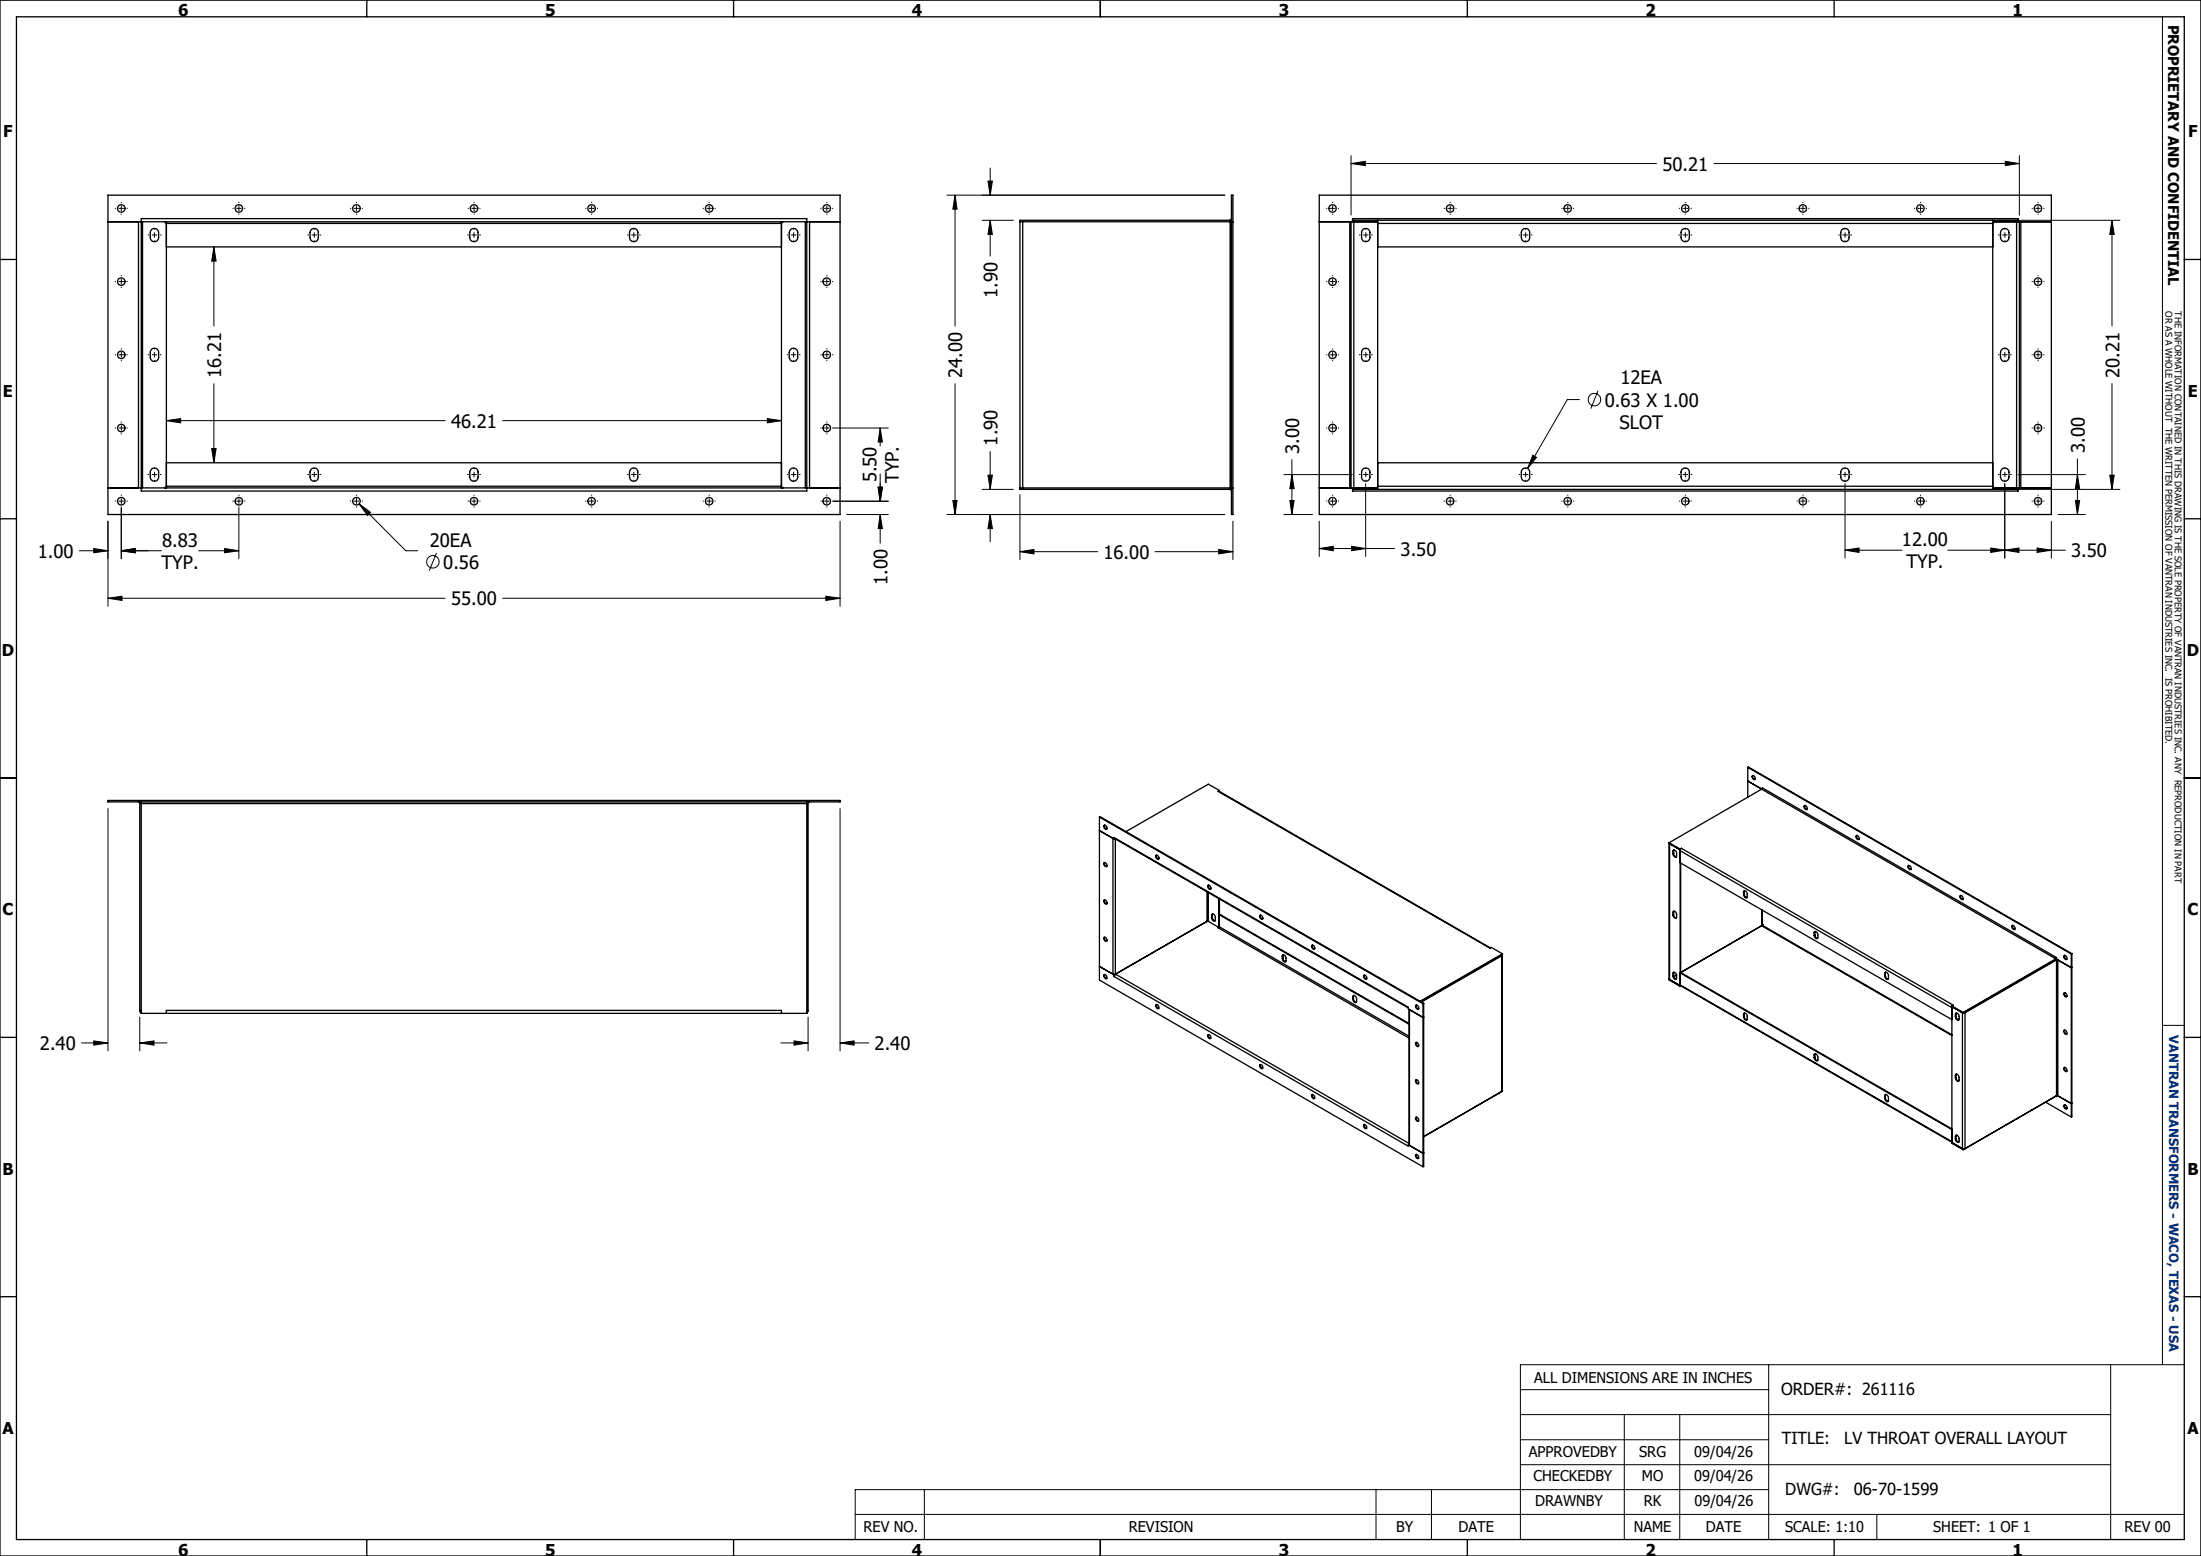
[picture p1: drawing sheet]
<svg xmlns="http://www.w3.org/2000/svg" width="420mm" height="297mm" viewBox="0 0 420 297" stroke-linecap="round" stroke-linejoin="round" font-family="sans-serif">
<g fill="none" stroke="#000" stroke-width=".25">
<path d="M0 0h420v297h-420zM3.1 3.2h413.7v290.7h-413.7zM70 0v3.2M140 0v3.2M210 0v3.2M280 0v3.2M350 0v3.2M20.6 37.2h139.7v61h-139.7zM235 37.2h.3v61h-.3zM251.7 37.2h139.7v61h-139.7zM0 49.5h3.1M20.6 42.3h139.7"/>
<path d="M26.4 42.3v50.8M27 41.7h127v52h-127zM27.2 42.3v50.8M29 43.8a.8 .8 0 0 1 .8-.1 .8 .8 0 0 1 .5 .7v.9a.79 .79 0 0 1-.8 .8 .79 .79 0 0 1-.8-.8v-1.1zM31.4 42.3l.3 .2v.1M31.7 42.3v.3M31.7 42.6v50.2M31.7 42.6h117.4M31.7 47.1h117.4M59.3 43.9a.81 .81 0 0 1 .9-.2 .81 .81 0 0 1 .5 .7v.9a.79 .79 0 0 1-.7 .8 .79 .79 0 0 1-.8-.8v-.9zM89.8 43.9a.81 .81 0 0 1 .9-.2 .81 .81 0 0 1 .5 .7v.9a.79 .79 0 0 1-.8 .8 .79 .79 0 0 1-.8-.8v-.9zM120.3 43.9a.81 .81 0 0 1 .9-.2 .81 .81 0 0 1 .5 .7v.9a.79 .79 0 0 1-.8 .8 .79 .79 0 0 1-.8-.8v-.9z"/>
<path d="M149.1 42.3v.3M149.1 42.6v50.2M149.4 42.3l-.1 .1-.2 .2M150.8 43.9a.81 .81 0 0 1 .9-.2 .81 .81 0 0 1 .5 .7v.9a.81 .81 0 0 1-.8 .8 .81 .81 0 0 1-.8-.8v-.9zM153.7 42.3v50.8M154.5 42.3v50.8M194.6 42.3h.6M195.2 42.3h39.5M195.2 42.3v50.8M234.7 42v.3l.3-.1M234.7 42h-40.1v51.4h40.1M234.7 42.3h.6"/>
<path d="M234.7 42.3v50.8M235 41.7l-.1 .2-.2 .1M251.7 42.3h5.9M257.6 42.3h.2M257.6 42.3v50.8M257.8 42.3h.3M257.8 42.3v50.8M258.1 42v-.3h127v.3M258.1 42.3h4.8M258.1 42h127M258.1 42v.3M258.3 42.3v50.8"/>
<path d="M260.1 43.8a.8 .8 0 0 1 .9-.1 .8 .8 0 0 1 .4 .7v.9a.79 .79 0 0 1-.8 .8 .79 .79 0 0 1-.8-.8v-1.1zM262.6 42.3l.3 .2v.1M262.9 42.3v.3M262.9 42.6h117.4M262.9 47.1h117.4M262.9 42v.3M262.9 42.6v50.2M290.5 43.9a.81 .81 0 0 1 .8-.2 .81 .81 0 0 1 .6 .7v.9a.79 .79 0 0 1-.8 .8 .79 .79 0 0 1-.8-.8v-.9zM321 43.9a.81 .81 0 0 1 .8-.2 .81 .81 0 0 1 .6 .7v.9a.79 .79 0 0 1-.8 .8 .79 .79 0 0 1-.8-.8v-.9zM351.4 43.9a.81 .81 0 0 1 .9-.2 .81 .81 0 0 1 .5 .7v.9a.79 .79 0 0 1-.7 .8 .79 .79 0 0 1-.8-.8v-.9zM380.3 42.3v.3M380.3 42.3h4.8"/>
<path d="M380.3 42v.3M380.3 42.6v50.2M380.6 42.3l-.2 .1-.1 .2M381.9 43.9a.81 .81 0 0 1 .9-.2 .81 .81 0 0 1 .6 .7v.9a.81 .81 0 0 1-.8 .8 .81 .81 0 0 1-.9-.8v-.9zM384.8 42.3v50.8M385.1 42.3h.2M385.1 42v.3M385.3 42.3h.3M385.3 42.3v50.8M385.6 42.3h5.8M385.6 42.3v50.8M416.8 49.5h3.2"/>
<path d="M29 66.6a.8 .8 0 0 1 .8-.1 .8 .8 0 0 1 .5 .8v.9a.79 .79 0 0 1-.8 .8 .79 .79 0 0 1-.8-.8v-1.1zM150.9 66.6a.8 .8 0 0 1 .9-.1 .8 .8 0 0 1 .4 .8v.9a.81 .81 0 0 1-.8 .8 .81 .81 0 0 1-.8-.8v-1.1zM260.1 66.6a.8 .8 0 0 1 .9-.1 .8 .8 0 0 1 .4 .8v.9a.79 .79 0 0 1-.8 .8 .79 .79 0 0 1-.8-.8v-1.1zM382.1 66.6a.8 .8 0 0 1 .8-.1 .8 .8 0 0 1 .5 .8v.9a.81 .81 0 0 1-.8 .8 .81 .81 0 0 1-.9-.8l.1-1.1zM0 99h3.1M20.6 93.1h139.7M29 89.5a.8 .8 0 0 1 .8-.1 .8 .8 0 0 1 .5 .7v.9a.79 .79 0 0 1-.8 .9 .79 .79 0 0 1-.8-.9v-1zM31.7 92.8v.3M31.7 92.8v.2l-.3 .1M31.7 92.8h117.4M31.7 88.3h117.4M59.3 89.6a.81 .81 0 0 1 .9-.2 .81 .81 0 0 1 .5 .7v.9a.79 .79 0 0 1-.7 .9 .79 .79 0 0 1-.8-.9v-.9z"/>
<path d="M89.8 89.6a.81 .81 0 0 1 .9-.2 .81 .81 0 0 1 .5 .7v.9a.79 .79 0 0 1-.8 .9 .79 .79 0 0 1-.8-.9v-.9zM120.3 89.6a.81 .81 0 0 1 .9-.2 .81 .81 0 0 1 .5 .7v.9a.79 .79 0 0 1-.8 .9 .79 .79 0 0 1-.8-.9v-.9zM149.1 92.8v.3M149.1 92.8l.3 .3M150.9 89.5a.8 .8 0 0 1 .9-.1 .8 .8 0 0 1 .4 .7v.9a.81 .81 0 0 1-.8 .9 .81 .81 0 0 1-.8-.9v-1zM194.6 93.1h.6M195.2 93.1h39.5M234.7 93.4l.2 .1 .1 .2M234.7 93.1h.6M235 93.2l-.3-.1v.3M251.7 93.1h5.9M257.6 93.1h.2"/>
<path d="M257.8 93.1h.3M258.1 93.4v.3h127v-.3M258.1 93.1h4.8M258.1 93.4h127M258.1 93.1v.3M260.1 89.5a.8 .8 0 0 1 .9-.1 .8 .8 0 0 1 .4 .7v.9a.79 .79 0 0 1-.8 .9 .79 .79 0 0 1-.8-.9v-1zM262.9 92.8v.3M262.9 92.8l-.1 .2-.2 .1M262.9 92.8h117.4M262.9 88.3h117.4M262.9 93.1v.3M290.5 89.6a.81 .81 0 0 1 .8-.2 .81 .81 0 0 1 .6 .7v.9a.79 .79 0 0 1-.8 .9 .79 .79 0 0 1-.8-.9v-.9z"/>
<path d="M321 89.6a.81 .81 0 0 1 .8-.2 .81 .81 0 0 1 .6 .7v.9a.79 .79 0 0 1-.8 .9 .79 .79 0 0 1-.8-.9v-.9zM351.4 89.6a.81 .81 0 0 1 .9-.2 .81 .81 0 0 1 .5 .7v.9a.79 .79 0 0 1-.7 .9 .79 .79 0 0 1-.8-.9v-.9zM380.3 92.8v.3M380.3 92.8l.3 .3M380.3 93.1h4.8M380.3 93.1v.3M382.1 89.5a.8 .8 0 0 1 .8-.1 .8 .8 0 0 1 .5 .7v.9a.81 .81 0 0 1-.8 .9 .81 .81 0 0 1-.9-.9l.1-1zM385.1 93.1h.2M385.1 93.1v.3M385.3 93.1h.3M385.6 93.1h5.8M416.8 99h3.2"/>
<path d="M0 148.5h3.2M20.6 152.8h139.7v.3h-139.7zM26.4 153.1l.3 .2M26.7 153.3v39.6M26.9 153.1l.1 .2h-.3M27 153.1v.3M27 153.4v40h127v-40M27 153.4h127M154 153.1v.3M154 153.1v.2h.2M154.2 153.3v39.6M154.5 153.1l-.3 .2"/>
<path d="M209.8 156v31.1l61.7 35.6M209.8 156l61.7 35.6M209.8 156l.1-.1 61.8 35.6M210.6 157.6a.43 .43 0 0 1 .6 .2 .43 .43 0 0 1-.1 .5l-.4-.3zM210.8 157.5v.4l.4 .4M212.6 159.9l.1 .2 56 32.3M212.6 159.9v.3M212.6 159.9l56.1 32.4v.3l2.8 1.6M232.4 151.1l.2-.1 51.8 29.9M232.4 151.1l51.9 29.9 .3-.2 2.1 1.3M232.7 150.9l-2.1-1.2-15.8 9M232.7 150.9l-.3 .2"/>
<path d="M232.7 150.9v.2M333.5 149.1l58.8 33.9M333.5 146.5v5.7M333.5 146.5l61.8 35.6M333.5 146.5l.1-.1 61.8 35.6M334.4 148.1a.44 .44 0 0 1 .5 .2 .44 .44 0 0 1-.1 .5l-.4-.2zM334.5 148v.5l.4 .3M336.1 150.6v.1zM344.3 153.7l.4 .3a.31 .31 0 0 1 .2 .4 .31 .31 0 0 1-.3 .2 .31 .31 0 0 1-.3-.4l-.1-.3zM344.4 153.7l.1 .6 .3 .2M354.2 159.5a.46 .46 0 0 1 .5 .2 .46 .46 0 0 1-.1 .6l-.3-.2zM354.3 159.5l.1 .6 .4 .1"/>
<path d="M416.8 148.5h3.2M210.6 171.8a.43 .43 0 0 1 .6 .2 .43 .43 0 0 1-.1 .6l-.4-.3zM210.6 179a.43 .43 0 0 1 .6 .2 .43 .43 0 0 1-.1 .5l-.4-.3zM210.6 164.7a.43 .43 0 0 1 .6 .2 .43 .43 0 0 1-.1 .5l-.4-.3zM210.8 164.6v.5l.4 .3M210.8 171.8v.4l.4 .3M210.8 178.9v.4l.4 .3M212.6 160.2l-2.8-1.7 2.6 1.5v25.9M212.7 160.1h.1M212.7 160.1l-.1 .1M212.8 160.1v25.8M220.6 163.3a.46 .46 0 0 1 .5 .2 .46 .46 0 0 1-.1 .5l-.4-.3z"/>
<path d="M220.7 163.2v.3l.4 .5M230.3 175.9h.3M230.3 175.9l-17.4 10M230.3 175.9l-17.5 10M230.3 170.2v5.7M230.5 169a.44 .44 0 0 1 .5 .2 .44 .44 0 0 1-.1 .6l-.4-.4zM230.6 175.9l1.8 1 .2-.1M230.6 170.4v5.5M230.6 168.9l.1 .5 .3 .3M231.2 174.7a.35 .35 0 0 1 .5-.2 .35 .35 0 0 1 .2 .4v.7a.28 .28 0 0 1-.3 .2 .28 .28 0 0 1-.2-.2l-.2-.4M231.2 174.7v.5M231.4 175.1v.2a.46 .46 0 0 0 .5 .5"/>
<path d="M231.4 174.6l-.2 .1M231.4 175.1l-.2 .1M231.4 174.6v.5M231.4 174.4v.2M232.6 176.9h.1M232.6 176.8l-.2 .3 36.5 21.1M232.6 171.5v5.3M232.6 176.8l36.3 21M232.7 174.5l-.1 .1 36.3 20.9M232.7 174.5l36.2 20.9M232.7 171.6v2.9M240.4 174.7a.46 .46 0 0 1 .5 .2 .46 .46 0 0 1-.1 .6l-.4-.3z"/>
<path d="M240.5 174.7l.1 .5 .3 .2M318.5 160.9l17.7-10.3 .1-.2 56.1 32.4M318.5 160.9v26l.1 .1v-26M318.5 160.9l2.1 1.2M318.5 161l2.1 1.2M319.2 174.2a.35 .35 0 0 1 .5-.3 .35 .35 0 0 1 .2 .5v.7a.4 .4 0 0 1-.4 .1 .4 .4 0 0 1-.2-.5l-.1-.1M319.2 162.5a.35 .35 0 0 1 .5-.2 .35 .35 0 0 1 .2 .4v.7a.28 .28 0 0 1-.2 .2 .28 .28 0 0 1-.3-.2l-.2-.5M319.2 162.5v.4M319.2 174.2v.4M319.4 162.9l.1 .4 .4 .2M319.4 174.6l.1 .4 .4 .2M319.4 162.4l-.2 .1"/>
<path d="M319.4 162.9h-.2M319.4 162.4v.5M319.4 174.1v.5M319.4 174.1l-.2 .1M319.4 174.6h-.2M319.4 162.2v.2M319.4 173.9v.2M320.5 162.1l.1 .3M320.6 162.1v.1M320.6 162.4v25.6M320.6 162.4l51.9 29.9M320.6 164.7l51.9 29.9"/>
<path d="M320.6 162.2h.1M320.6 162.2v.2M320.7 164.7v20.9M320.9 161.9l-.3 .3M320.9 161.9l51.8 30-.2 .1M320.9 161.9l-.3 .2M332.7 170.2a.35 .35 0 0 1 .4-.2 .35 .35 0 0 1 .3 .5v.7a.28 .28 0 0 1-.3 .2 .28 .28 0 0 1-.3-.3l-.1-.4M332.7 170.2v.5M332.8 170.7l.2 .5 .4 .1M332.8 170.2v.5M332.8 170.2h-.1M332.8 170.7h-.1"/>
<path d="M332.9 170l-.1 .2M336.2 176.7l-15.5 8.9M336.2 173.7v3M336.3 176.6h.1M336.3 176.7h-.1l36.3 21M336.3 176.7l36.2 20.8M336.3 173.7v2.9l-.1 .1M336.3 176.6v.1M336.3 176.5h.1M336.4 176.5l-.1 .1M336.4 176.5v.2M346.2 178a.28 .28 0 0 1 .3-.2 .28 .28 0 0 1 .2 .2l.2 .9a.28 .28 0 0 1-.3 .3 .28 .28 0 0 1-.3-.3l-.1-.4"/>
<path d="M346.2 178v.5M346.3 178.5l.1 .4 .5 .2M346.3 178v.5M346.3 178h-.1M346.3 178.5h-.1M346.4 177.8l-.1 .2M364.1 165.2a.48 .48 0 0 1 .5 .3 .48 .48 0 0 1-.1 .5l-.3-.2zM364.2 165.2v.4l.5 .3M374 171a.43 .43 0 0 1 .5 .2 .43 .43 0 0 1-.1 .5l-.3-.2zM374.2 170.9v.4l.4 .4M384 176.6l.5 .3a.29 .29 0 0 1-.1 .5 .29 .29 0 0 1-.4-.2l-.1-.3zM384.1 176.6v.5l.4 .3"/>
<path d="M0 198h3.1M26.7 192.9l.3 .5M26.7 192.9h.3M31.7 193.4v-.5h117.4v.5M154 192.9h.2M154.2 192.9l-.2 .5M210.6 186.1a.44 .44 0 0 1 .6 .2 .44 .44 0 0 1-.1 .5l-.4-.3zM210.8 186v.4l.4 .4M212.4 185.9h.4M212.4 185.9l-2.6-1.4 2.8 1.6M212.6 186.1v.3M212.6 186.4l56.1 32.4v-.3"/>
<path d="M212.7 186h.1M212.7 186.1l-.1 .3M212.7 186l-.1 .1M212.7 186v.1M212.9 185.9l-.2 .2M212.9 185.9l56 32.4M220.6 191.8a.44 .44 0 0 1 .5 .2 .44 .44 0 0 1-.1 .5l-.4-.3zM220.7 191.7v.4l.4 .4M230.5 197.5a.46 .46 0 0 1 .5 .2 .46 .46 0 0 1-.1 .6l-.4-.4zM230.6 197.4l.1 .6 .3 .2M244.7 182.5a.32 .32 0 0 1 .4-.3 .32 .32 0 0 1 .2 .4l.1 .8a.28 .28 0 0 1-.3 .2 .28 .28 0 0 1-.3-.2l-.1-.5M244.7 182.5v.4"/>
<path d="M244.8 182.9l.1 .4 .5 .2M244.8 182.4l-.1 .1M244.8 182.9h-.1M244.8 182.4v.5M244.9 182.2l-.1 .2M250.3 180.4a.46 .46 0 0 1 .5 .3 .46 .46 0 0 1-.1 .5l-.4-.3zM250.4 180.4l.1 .5 .4 .2M258.2 190.2a.28 .28 0 0 1 .2-.2 .28 .28 0 0 1 .3 .2l.2 .9a.28 .28 0 0 1-.3 .3 .28 .28 0 0 1-.3-.3l-.1-.4M258.2 190.2v.5M258.3 190.7l.3 .5 .2 .1M258.3 190.2h-.1M258.3 190.7h-.1"/>
<path d="M258.3 190.2v.5M258.3 190v.2M260.2 186.2a.43 .43 0 0 1 .5 .2 .43 .43 0 0 1-.1 .5l-.4-.3zM260.3 186.1l.1 .5 .4 .3M268.9 192.6l.1 26M270.1 191.9a.47 .47 0 0 1 .5 .2 .47 .47 0 0 1 0 .5l-.4-.2zM270.1 199.1a.4 .4 0 0 1 .6 .1 .4 .4 0 0 1-.2 .6l-.3-.2zM270.3 191.8v.5l.4 .3M270.3 199v.5l.4 .2M271.5 191.6v31.1M271.5 194.2l-2.5-1.5v25.9M271.7 191.5v31.1l-.2 .1"/>
<path d="M271.7 194.1l-.2 .1M271.7 191.5l-.2 .1M286.5 182.3l.1 .1M286.6 182.4l-15.4 8.9M286.6 182.4v25.9M286.7 182.2l-.1 .2M286.7 182.3l-.1 26M286.7 182.1v.1l-15.6 9M286.7 182.1l-15.7 9M318.5 186.9v.1l2.1 1.3M318.5 186.9l2.1 1.2M318.5 186.9h.1"/>
<path d="M319.2 185.8a.35 .35 0 0 1 .5-.2 .35 .35 0 0 1 .2 .4v.7a.28 .28 0 0 1-.2 .3 .28 .28 0 0 1-.3-.3l-.2-.4M319.2 185.8v.5M319.4 186.2l.1 .5 .4 .2M319.4 185.7v.5M319.4 185.7l-.2 .1M319.4 186.2l-.2 .1M319.4 185.6v.1M319.9 186.1l-.5 .3M320.6 188v.1M320.6 188l-.1 .1M320.6 188l51.9 29.9M320.6 188.1v.2"/>
<path d="M320.6 188.1l51.9 29.9M320.6 188.1h.1M320.7 185.6l-.1 .1 51.9 29.9M320.7 185.6l51.8 29.9M320.7 188.2l-.1 .1M332.7 193.6a.35 .35 0 0 1 .4-.2 .35 .35 0 0 1 .3 .4v.7a.28 .28 0 0 1-.3 .3 .28 .28 0 0 1-.3-.3l-.1-.4M332.7 193.6v.5M332.8 194l.2 .4 .4 .3M332.8 193.5l-.1 .1M332.8 194l-.1 .1M332.8 193.5v.5M332.9 193.4l-.1 .1"/>
<path d="M359.7 185.8a.28 .28 0 0 1 .3-.3 .28 .28 0 0 1 .2 .3l.2 .9a.28 .28 0 0 1-.3 .3 .28 .28 0 0 1-.3-.3l-.1-.4M359.7 185.8v.5M359.8 186.2l.2 .5 .3 .2M359.8 185.7v.5M359.8 185.7l-.1 .1M359.8 186.2l-.1 .1M359.8 185.6v.1M372.5 192v.2l2.1 1.2M372.5 192.3v25.6M372.5 192l2.1 1.2M372.6 192.2l-.1 .1M372.6 192.2l1.9 1.1v25.9"/>
<path d="M373.1 193.6a.28 .28 0 0 1 .3-.3 .28 .28 0 0 1 .3 .3l.1 .9a.28 .28 0 0 1-.2 .2 .28 .28 0 0 1-.3-.2l-.2-.4M373.1 193.6v.5M373.2 194l.2 .4 .4 .3M373.2 193.5l-.1 .1M373.2 194l-.1 .1M373.2 193.5v.5M373.3 193.4l-.1 .1M374.6 193.2v.2M375 193.3v25.9h-.5M375 193.3l-.4 .1M392.3 183l-17.7 10.2M392.3 183v.2"/>
<path d="M392.3 183.2l-17.7 10.2M392.3 183.2l-17.5 10 .2 .1M392.3 183.2h.1M392.4 182.8l-.1 .2M392.4 183.1l-.1 .1M392.4 183.2h.3M392.4 182.8v.3l2.9 1.6M392.4 183.2v26.1M392.4 183.2l-17.4 10.1M392.5 183.1l-.2 .1M392.7 183.2l2.6 1.5M392.7 183.2v26"/>
<path d="M393.9 182.4a.46 .46 0 0 1 .5 .2 .46 .46 0 0 1-.1 .6l-.4-.4zM393.9 196.6a.46 .46 0 0 1 .4 .3 .46 .46 0 0 1 0 .5l-.4-.3zM393.9 189.5a.46 .46 0 0 1 .5 .3 .46 .46 0 0 1-.1 .5l-.4-.3zM394 182.3v.5l.4 .3M394 189.5v.4l.4 .3M394 196.6v.4l.4 .4M395.3 182.1v31.1M395.4 182v31.1l-.1 .1M395.4 182l-.1 .1M395.4 184.6l-.1 .1M416.8 198h3.2M240.4 203.3a.43 .43 0 0 1 .5 .2 .43 .43 0 0 1-.1 .5l-.4-.3z"/>
<path d="M240.5 203.2l.1 .5 .3 .2M250.3 208.9a.46 .46 0 0 1 .5 .3 .46 .46 0 0 1-.1 .5l-.4-.3zM250.4 208.9l.1 .5 .4 .3M260.2 214.7l.4 .1a.33 .33 0 0 1 .3 .4 .33 .33 0 0 1-.4 .2 .33 .33 0 0 1-.3-.3zM260.3 214.6l.1 .6 .4 .2M268.7 218.5l2.8 1.6M268.9 218.4l-.2 .1M268.9 218.4h.1M269 218.6l2.5 1.5M270.1 213.3a.4 .4 0 0 1 .6 .2 .4 .4 0 0 1-.2 .5l-.4-.4zM270.2 206.1h.2l.3 .4a.29 .29 0 0 1-.2 .4 .29 .29 0 0 1-.3-.3l-.1-.4zM270.3 206.1v.5l.4 .2"/>
<path d="M270.3 213.2v.5l.4 .3M286.7 208.1h.1M286.7 208.1v.2l-15 8.7 14.9-8.7M346.2 201.4a.28 .28 0 0 1 .3-.3 .28 .28 0 0 1 .2 .3l.2 .8a.28 .28 0 0 1-.3 .3 .28 .28 0 0 1-.3-.3l-.1-.3M346.2 201.4v.5M346.3 201.8l.2 .5 .4 .2M346.3 201.3l-.1 .1M346.3 201.8l-.1 .1M346.3 201.3v.5M346.4 201.1l-.1 .2M359.7 209.2a.28 .28 0 0 1 .2-.3 .28 .28 0 0 1 .3 .3l.2 .8a.28 .28 0 0 1-.3 .3 .28 .28 0 0 1-.3-.3l-.1-.4M359.7 209.2v.4"/>
<path d="M359.8 209.5l.1 .5 .4 .2M359.8 209.1l-.1 .1M359.8 209.5l-.1 .1M359.8 209.1v.4M359.8 208.9v.2M372.5 217.9v.1M372.5 217.9l.1 .3 1.9 1M372.5 218.1l2.1 1.2M372.5 218.1v.1l2.1 1.3M372.5 218v.1M373.1 205.3a.28 .28 0 0 1 .3-.3 .28 .28 0 0 1 .3 .3l.1 .9a.35 .35 0 0 1-.4 .2 .35 .35 0 0 1-.2-.5l-.1-.2M373.1 216.9a.28 .28 0 0 1 .3-.2 .28 .28 0 0 1 .3 .3l.1 .8a.28 .28 0 0 1-.2 .3 .28 .28 0 0 1-.3-.3l-.2-.4"/>
<path d="M373.1 205.3v.4M373.1 216.9v.5M373.2 205.7l.3 .5 .3 .1M373.2 217.3l.3 .6 .3 .1M373.2 205.2v.5M373.2 216.8v.5M373.2 205.2l-.1 .1M373.2 205.7h-.1M373.2 216.8l-.1 .1M373.2 217.3l-.1 .1M373.3 205l-.1 .2M373.3 216.7l-.1 .1"/>
<path d="M374.6 219.3v.2M374.6 219.3h.1M390.3 210.4l5 2.8M392.3 209.2l.1 .1M392.3 209.2h.1M392.7 209.2l-.2-.1-17.9 10.4M392.7 209.2l2.6 1.4h.1M393.9 210.9a.46 .46 0 0 1 .5 .3 .46 .46 0 0 1-.1 .5l-.4-.3zM393.9 203.8a.46 .46 0 0 1 .5 .2 .46 .46 0 0 1-.1 .6l-.4-.4zM394 210.9v.4l.4 .3M394 203.7v.4l.4 .4M270.1 220.4a.42 .42 0 0 1 .5 .2 .42 .42 0 0 1-.1 .6l-.3-.3z"/>
<path d="M270.3 220.3v.6l.4 .2M271.7 220.1h-.2M0 247.5h3.1M416.8 247.5h3.2M70 293.9v3.1M140 293.9v3.1M210 293.8v3.2M280 293.9v3.1M350 293.9v3.1"/>
<circle cx="23.1" cy="39.8" r=".71"/>
<circle cx="45.6" cy="39.8" r=".71"/>
<circle cx="68" cy="39.8" r=".71"/>
<circle cx="90.4" cy="39.8" r=".71"/>
<circle cx="112.9" cy="39.8" r=".71"/>
<circle cx="135.3" cy="39.8" r=".71"/>
<circle cx="157.8" cy="39.8" r=".71"/>
<circle cx="254.3" cy="39.8" r=".71"/>
<circle cx="276.7" cy="39.8" r=".71"/>
<circle cx="299.2" cy="39.8" r=".71"/>
<circle cx="321.6" cy="39.8" r=".71"/>
<circle cx="344" cy="39.8" r=".71"/>
<circle cx="366.5" cy="39.8" r=".71"/>
<circle cx="388.9" cy="39.8" r=".71"/>
<circle cx="23.1" cy="53.8" r=".71"/>
<circle cx="157.8" cy="53.8" r=".71"/>
<circle cx="254.3" cy="53.8" r=".71"/>
<circle cx="388.9" cy="53.8" r=".71"/>
<circle cx="23.1" cy="67.7" r=".71"/>
<circle cx="157.8" cy="67.7" r=".71"/>
<circle cx="254.3" cy="67.7" r=".71"/>
<circle cx="388.9" cy="67.7" r=".71"/>
<circle cx="23.1" cy="81.7" r=".71"/>
<circle cx="23.1" cy="95.7" r=".71"/>
<circle cx="45.6" cy="95.7" r=".71"/>
<circle cx="68" cy="95.7" r=".71"/>
<circle cx="90.5" cy="95.7" r=".71"/>
<circle cx="112.9" cy="95.7" r=".71"/>
<circle cx="135.3" cy="95.7" r=".71"/>
<circle cx="157.8" cy="95.7" r=".71"/>
<circle cx="157.8" cy="81.7" r=".71"/>
<circle cx="254.3" cy="95.7" r=".71"/>
<circle cx="254.3" cy="81.7" r=".71"/>
<circle cx="276.7" cy="95.7" r=".71"/>
<circle cx="299.1" cy="95.7" r=".71"/>
<circle cx="321.6" cy="95.7" r=".71"/>
<circle cx="344" cy="95.7" r=".71"/>
<circle cx="366.5" cy="95.7" r=".71"/>
<circle cx="388.9" cy="95.7" r=".71"/>
<circle cx="388.9" cy="81.7" r=".71"/>
</g>
<g fill="none" stroke="#000" stroke-width=".19">
<path d="M412.6 3.2v257.3M180.7 37.2h53M182.2 37.2l.4 2.7h-.8zM182.2 37.2v25M188.5 34.6h.9l-.5 2.6zM188.9 32.1v5.1M257.8 31.2l2.7-.4v.8zM257.8 29.7v11.4M257.8 31.2h58.3M327.1 31.2h58.2M382.7 30.8l2.6 .4-2.6 .4zM385.3 29.7v11.4"/>
<path d="M40.8 47.1l.4 2.7h-.8zM40.8 47.1v15.1M187.4 42h6M188.9 42l.5 2.8h-.9zM188.9 42v6.9M381.5 42h23M403 42l.4 2.8h-.8zM403 42v20.2M40.8 73.2v15.1M146.4 79.9l2.7 .4-2.7 .4zM182.2 73.2v25M301.4 76.3h-2.3l-7.6 13.1"/>
<path d="M304.9 74.6l-1.3 3.4M403 73.2v20.2M20.6 99.5v16.2M23.1 96.9v9.7M31.7 80.3l2.8-.4v.8zM31.7 80.3h53.2M40.4 85.6h.8l-.4 2.7zM45.6 96.9v9.7M68.5 96.2l2.2 1.6-.6 .6zM68.5 96.2l8.9 8.9h2.3M95.9 80.3h53.2M159 95.7h10.5"/>
<path d="M159 81.7h10.5M160.3 99.5v16.2M161.6 98.2h7.9M167.6 93h.8l-.4 2.7zM168 98.2l.4 2.7h-.8zM168 81.7l.4 2.7h-.8zM168 81.7v3.4M168 90.5v5.2M168 98.2v5.5M180.7 98.2h53M181.8 95.5h.8l-.4 2.7zM187.4 93.4h6"/>
<path d="M188.5 90.7h.9l-.5 2.7zM188.9 98.2l.5 2.7h-.9zM188.9 86.2v7.2M188.9 98.2v5.2M194.6 94.4v12.4M235.3 99.5v7.3M245 98.2h5.5M245 90.6h13M246.1 95.5h.8l-.4 2.7zM246.5 90.6l.4 2.7h-.8zM246.5 87.7v10.5M251.7 99.5v6.7"/>
<path d="M260.6 92.3v13.9M292.5 86.9l.7 .4-1.7 2.1zM352.1 92.3v14.2M381.5 93.4h23M382.6 92.3v14.2M385.1 90.6h12.8M391.4 99.5v7M392.7 98.2h5.2M396 95.5h.8l-.4 2.7zM396.4 90.6l.4 2.7h-.8zM396.4 87.6v10.6M402.6 90.7h.8l-.4 2.7z"/>
<path d="M15.1 105.1h5.5M17.9 104.7l2.7 .4-2.7 .4zM20.6 114.2l2.7-.4v.8zM20.6 114.2h64.3M23.1 105.1l2.7-.4v.8zM23.1 105.1h7.7M37.9 105.1h7.7M42.9 104.7l2.7 .4-2.7 .4zM83.3 105.5l-1.4 3.4M95.9 114.2h64.4M157.6 113.8l2.7 .4-2.7 .4zM194.6 105.3l2.7-.4v.8z"/>
<path d="M194.6 105.3h14.8M220.4 105.3h14.9M232.6 104.9l2.7 .4-2.7 .4zM251.7 104.7l2.7-.4v.8zM251.7 104.7h14.4M257.9 104.3l2.7 .4-2.7 .4zM352.1 105l2.7-.4v.8zM352.1 105h10.8M371.7 105h22.4M379.9 104.6l2.7 .4-2.7 .4zM382.6 105l2.7-.4v.8zM388.7 104.6l2.7 .4-2.7 .4z"/>
<path d="M20.6 154.3v46.3M160.3 154.3v46.3M15.6 199.1h5M17.9 198.7l2.7 .4-2.7 .4zM26.7 199.1l2.7-.4v.8zM26.7 194.2v6.4M26.7 199.1h5.2M149 199.1h5.2M151.5 198.7l2.7 .4-2.7 .4zM154.2 194.2v6.4M160.3 199.1l2.7-.4v.8zM160.3 199.1h5.5"/>
<path d="M412.6 195.7h4.2M290.1 265.3h47.4M290.1 270h112.7M290.1 274.8h47.4M290.1 279.6h112.7M310 270v23.9M320.5 270v23.9M337.5 260.5v33.4M402.8 260.5v33.4M416.8 260.5h-126.7v33.4M163.2 289.1h253.6M176.4 284.3v9.6"/>
<path d="M262.6 284.3v9.6M273.2 284.3v9.6M337.5 284.3h-174.3v9.6M358.1 289.1v4.8"/>
<circle cx="304.2" cy="76.3" r="1.2"/>
<circle cx="82.6" cy="107.2" r="1.18"/>
</g>
<g fill="#000">
<path d="M182.2 37.2l.4 2.7h-.8zM188.5 34.6h.9l-.5 2.6zM257.8 31.2l2.7-.4v.8zM382.7 30.8l2.6 .4-2.6 .4zM40.8 47.1l.4 2.7h-.8zM188.9 42l.5 2.8h-.9zM403 42l.4 2.8h-.8zM31.7 80.3l2.8-.4v.8zM40.4 85.6h.8l-.4 2.7zM68.5 96.2l2.2 1.6-.6 .6zM146.4 79.9l2.7 .4-2.7 .4zM167.6 93h.8l-.4 2.7z"/>
<path d="M168 98.2l.4 2.7h-.8zM168 81.7l.4 2.7h-.8zM181.8 95.5h.8l-.4 2.7zM188.5 90.7h.9l-.5 2.7zM188.9 98.2l.5 2.7h-.9zM246.1 95.5h.8l-.4 2.7zM246.5 90.6l.4 2.7h-.8zM292.5 86.9l.7 .4-1.7 2.1zM396 95.5h.8l-.4 2.7zM396.4 90.6l.4 2.7h-.8zM402.6 90.7h.8l-.4 2.7zM20.6 114.2l2.7-.4v.8z"/>
<path d="M17.9 104.7l2.7 .4-2.7 .4zM23.1 105.1l2.7-.4v.8zM42.9 104.7l2.7 .4-2.7 .4zM157.6 113.8l2.7 .4-2.7 .4zM194.6 105.3l2.7-.4v.8zM232.6 104.9l2.7 .4-2.7 .4zM251.7 104.7l2.7-.4v.8zM257.9 104.3l2.7 .4-2.7 .4zM352.1 105l2.7-.4v.8zM382.6 105l2.7-.4v.8zM379.9 104.6l2.7 .4-2.7 .4zM388.7 104.6l2.7 .4-2.7 .4z"/>
<path d="M17.9 198.7l2.7 .4-2.7 .4zM26.7 199.1l2.7-.4v.8zM151.5 198.7l2.7 .4-2.7 .4zM160.3 199.1l2.7-.4v.8z"/>
</g>
<g fill="none" stroke="#000" stroke-width=".19" stroke-dasharray="15.2 1.3 1.3 1.3" stroke-linecap="butt">
<path d="M22.1 39.8h-.2M23.2 39.8v-.5M23.2 39.8h-.6M23.2 39.8v.5M23.2 39.8h.5M23.2 38.8v-.3M24.2 39.8h.2M44.6 39.8h-.2M45.6 39.8v-.5M45.6 39.8h-.5M45.6 39.8v.5M45.6 39.8h.5"/>
<path d="M45.6 38.8v-.3M46.6 39.8h.2M67 39.8h-.2M68 39.8v-.5M68 39.8h-.5M68 39.8v.5M68 39.8h.5M68 38.8v-.3M69 39.8h.2M89.4 39.8h-.2M90.5 39.8v-.5M90.5 39.8h-.5"/>
<path d="M90.5 39.8v.5M90.5 39.8h.5M90.5 38.8v-.3M91.5 39.8h.2M111.9 39.8h-.2M112.9 39.8v-.5M112.9 39.8h-.5M112.9 39.8v.5M112.9 39.8h.5M112.9 38.8v-.3M113.9 39.8h.2M134.3 39.8h-.2"/>
<path d="M135.3 39.8v-.5M135.3 39.8h-.5M135.3 39.8v.5M135.3 39.8h.5M135.3 38.8v-.3M136.4 39.8h.2M156.8 39.8h-.3M157.8 39.8v-.5M157.8 39.8h-.5M157.8 39.8v.5M157.8 39.8h.5M157.8 38.8v-.3"/>
<path d="M158.8 39.8h.2M253.3 39.8h-.2M254.3 39.8v-.5M254.3 39.8h-.5M254.3 39.8v.5M254.3 39.8h.5M254.3 38.8v-.3M255.3 39.8h.2M275.7 39.8h-.2M276.7 39.8v-.5M276.7 39.8h-.5M276.7 39.8v.5"/>
<path d="M276.7 39.8h.5M276.7 38.8v-.3M277.7 39.8h.3M298.1 39.8h-.2M299.2 39.8v-.5M299.2 39.8h-.5M299.2 39.8v.5M299.2 39.8h.5M299.2 38.8v-.3M300.2 39.8h.2M320.6 39.8h-.2M321.6 39.8v-.5"/>
<path d="M321.6 39.8h-.5M321.6 39.8v.5M321.6 39.8h.5M321.6 38.8v-.3M322.6 39.8h.2M343 39.8h-.2M344 39.8v-.5M344 39.8h-.5M344 39.8v.5M344 39.8h.5M344 38.8v-.3M345.1 39.8h.2"/>
<path d="M365.5 39.8h-.2M366.5 39.8v-.5M366.5 39.8h-.5M366.5 39.8v.5M366.5 39.8h.5M366.5 38.8v-.3M367.5 39.8h.2M387.9 39.8h-.2M388.9 39.8v-.5M388.9 39.8h-.5M388.9 39.8v.5M388.9 39.8h.5"/>
<path d="M388.9 38.8v-.3M389.9 39.8h.2M22.1 53.7h-.2M23.2 53.7v-.5M23.2 53.7h-.6M23.2 53.7v.5M23.2 53.7h.5M23.2 52.7v-.2M23.2 54.8v.2M23.2 40.8v.2M24.2 53.7h.2M28.5 44.9h-.3"/>
<path d="M29.5 44.9v.5M29.5 44.9h.5M29.5 44.9v-.6M29.5 44.9h-.5M29.5 45.9v.3M29.5 43.8v-.3M30.5 44.9h.3M45.6 40.8v.2M59 44.9h-.3M60 44.9v-.6M60 44.9h-.5M60 44.9v.5"/>
<path d="M60 44.9h.5M60 43.8v-.3M60 45.9v.3M61 44.9h.3M68 40.8v.2M89.4 44.9h-.2M90.5 44.9v-.6M90.5 44.9h-.5M90.5 44.9v.5M90.5 44.9h.5M90.5 43.8v-.3M90.5 45.9v.3"/>
<path d="M90.5 40.8v.2M91.5 44.9h.3M112.9 40.8v.2M119.9 44.9h-.3M120.9 44.9v-.6M120.9 44.9h-.5M120.9 44.9v.5M120.9 44.9h.6M120.9 43.8v-.3M120.9 45.9v.3M122 44.9h.2M135.3 40.8v.2"/>
<path d="M150.4 44.9h-.3M151.4 44.9v-.6M151.4 44.9h-.5M151.4 44.9v.5M151.4 44.9h.5M151.4 43.8v-.3M151.4 45.9v.3M152.4 44.9h.3M156.8 53.7h-.3M157.8 53.7v-.5M157.8 53.7h-.5M157.8 53.7v.5"/>
<path d="M157.8 53.7h.5M157.8 52.7v-.2M157.8 54.8v.2M157.8 40.8v.2M158.8 53.7h.2M253.3 53.7h-.2M254.3 53.7v-.5M254.3 53.7h-.5M254.3 53.7v.5M254.3 53.7h.5M254.3 52.7v-.2M254.3 54.8v.2"/>
<path d="M254.3 40.8v.2M255.3 53.7h.2M259.6 44.9h-.3M260.6 44.9v-.6M260.6 44.9h-.5M260.6 44.9v.5M260.6 44.9h.5M260.6 43.8v-.3M260.6 45.9v.3M261.6 44.9h.3M276.7 40.8v.2M290.1 44.9h-.3"/>
<path d="M291.1 44.9v-.6M291.1 44.9h-.5M291.1 44.9v.5M291.1 44.9h.5M291.1 43.8v-.3M291.1 45.9v.3M292.1 44.9h.3M299.2 40.8v.2M320.6 44.9h-.3M321.6 44.9v-.6M321.6 44.9h-.5M321.6 44.9v.5"/>
<path d="M321.6 44.9h.5M321.6 43.8v-.3M321.6 45.9v.3M321.6 40.8v.2M322.6 44.9h.3M344 40.8v.2M351.1 44.9h-.3M352.1 44.9v-.6M352.1 44.9h-.5M352.1 44.9v.5M352.1 44.9h.5M352.1 43.8v-.3"/>
<path d="M352.1 45.9v.3M353.1 44.9h.3M366.5 40.8v.2M381.6 44.9h-.3M382.6 44.9v.5M382.6 44.9h.5M382.6 44.9v-.6M382.6 44.9h-.5M382.6 45.9v.3M382.6 43.8v-.3M383.6 44.9h.3M387.9 53.7h-.2"/>
<path d="M388.9 53.7v-.5M388.9 53.7h-.5M388.9 53.7v.5M388.9 53.7h.5M388.9 52.7v-.2M388.9 54.8v.2M388.9 40.8v.2M389.9 53.7h.2M22.1 67.7h-.2M23.2 67.7v-.5M23.2 67.7h-.6M23.2 67.7v.5"/>
<path d="M23.2 67.7h.5M23.2 66.7v-.2M23.2 68.7v.2M24.2 67.7h.2M28.5 67.7h-.3M29.5 67.7v.5M29.5 67.7h.5M29.5 67.7v-.5M29.5 67.7h-.5M29.5 68.7v.3M29.5 66.7v-.3M30.5 67.7h.3"/>
<path d="M150.4 67.7h-.3M151.4 67.7v-.5M151.4 67.7h-.5M151.4 67.7v.5M151.4 67.7h.5M151.4 66.7v-.3M151.4 68.7v.3M152.4 67.7h.3M156.8 67.7h-.3M157.8 67.7v-.5M157.8 67.7h-.5M157.8 67.7v.5"/>
<path d="M157.8 67.7h.5M157.8 66.7v-.2M157.8 68.7v.2M158.8 67.7h.2M253.3 67.7h-.2M254.3 67.7v-.5M254.3 67.7h-.5M254.3 67.7v.5M254.3 67.7h.5M254.3 66.7v-.2M254.3 68.7v.2M255.3 67.7h.2"/>
<path d="M259.6 67.7h-.3M260.6 67.7v-.5M260.6 67.7h-.5M260.6 67.7v.5M260.6 67.7h.5M260.6 66.7v-.3M260.6 68.7v.3M261.6 67.7h.3M381.6 67.7h-.3M382.6 67.7v.5M382.6 67.7h.5M382.6 67.7v-.5"/>
<path d="M382.6 67.7h-.5M382.6 68.7v.3M382.6 66.7v-.3M383.6 67.7h.3M387.9 67.7h-.2M388.9 67.7v-.5M388.9 67.7h-.5M388.9 67.7v.5M388.9 67.7h.5M388.9 66.7v-.2M388.9 68.7v.2M389.9 67.7h.2"/>
<path d="M22.1 95.7h-.2M22.1 81.7h-.2M23.2 95.7v-.6M23.2 95.7h-.6M23.2 95.7v.5M23.2 95.7h.5M23.2 94.6v-.2M23.2 96.7v.2M23.2 81.7v-.5M23.2 81.7h-.6M23.2 81.7v.5M23.2 81.7h.5"/>
<path d="M23.2 80.7v-.2M23.2 82.7v.2M24.2 95.7h.2M24.2 81.7h.2M28.5 90.6h-.3M29.5 90.6v.5M29.5 90.6h.5M29.5 90.6v-.5M29.5 90.6h-.5M29.5 91.6v.3M29.5 89.6v-.3M30.5 90.6h.3"/>
<path d="M44.6 95.7h-.2M45.6 95.7v-.6M45.6 95.7h-.5M45.6 95.7v.5M45.6 95.7h.5M45.6 94.6v-.2M45.6 96.7v.2M46.6 95.7h.2M59 90.6h-.3M60 90.6v.5M60 90.6h.5M60 90.6v-.5"/>
<path d="M60 90.6h-.5M60 91.6v.3M60 89.6v-.3M61 90.6h.3M67 95.7h-.2M68 95.7v-.6M68 95.7h-.5M68 95.7v.5M68 95.7h.5M68 94.6v-.2M68 96.7v.2M69 95.7h.2"/>
<path d="M89.4 90.6h-.2M89.4 95.7h-.2M90.5 90.6v.5M90.5 90.6h.5M90.5 90.6v-.5M90.5 90.6h-.5M90.5 91.6v.3M90.5 89.6v-.3M90.5 95.7v-.6M90.5 95.7h-.5M90.5 95.7v.5M90.5 95.7h.5"/>
<path d="M90.5 94.6v-.2M90.5 96.7v.2M91.5 90.6h.3M91.5 95.7h.2M111.9 95.7h-.2M112.9 95.7v-.6M112.9 95.7h-.5M112.9 95.7v.5M112.9 95.7h.5M112.9 94.6v-.2M112.9 96.7v.2M113.9 95.7h.2"/>
<path d="M119.9 90.6h-.3M120.9 90.6v.5M120.9 90.6h.6M120.9 90.6v-.5M120.9 90.6h-.5M120.9 91.6v.3M120.9 89.6v-.3M122 90.6h.2M134.3 95.7h-.2M135.3 95.7v-.6M135.3 95.7h-.5M135.3 95.7v.5"/>
<path d="M135.3 95.7h.5M135.3 94.6v-.2M135.3 96.7v.2M136.4 95.7h.2M150.4 90.6h-.3M151.4 90.6v-.5M151.4 90.6h-.5M151.4 90.6v.5M151.4 90.6h.5M151.4 89.6v-.3M151.4 91.6v.3M152.4 90.6h.3"/>
<path d="M156.8 81.7h-.3M156.8 95.7h-.3M157.8 81.7v-.5M157.8 81.7h-.5M157.8 81.7v.5M157.8 81.7h.5M157.8 80.7v-.2M157.8 82.7v.2M157.8 95.7v-.6M157.8 95.7h-.5M157.8 95.7v.5M157.8 95.7h.5"/>
<path d="M157.8 94.6v-.2M157.8 96.7v.2M158.8 81.7h.2M158.8 95.7h.2M253.3 81.7h-.2M253.3 95.7h-.2M254.3 81.7v-.5M254.3 81.7h-.5M254.3 81.7v.5M254.3 81.7h.5M254.3 80.7v-.2M254.3 82.7v.2"/>
<path d="M254.3 95.7v-.6M254.3 95.7h-.5M254.3 95.7v.5M254.3 95.7h.5M254.3 94.6v-.2M254.3 96.7v.2M255.3 81.7h.2M255.3 95.7h.2M259.6 90.6h-.3M260.6 90.6v-.5M260.6 90.6h-.5M260.6 90.6v.5"/>
<path d="M260.6 90.6h.5M260.6 89.6v-.3M260.6 91.6v.3M261.6 90.6h.3M275.7 95.7h-.2M276.7 95.7v-.6M276.7 95.7h-.5M276.7 95.7v.5M276.7 95.7h.5M276.7 94.6v-.2M276.7 96.7v.2M277.7 95.7h.3"/>
<path d="M290.1 90.6h-.3M291.1 90.6v.5M291.1 90.6h.5M291.1 90.6v-.5M291.1 90.6h-.5M291.1 91.6v.3M291.1 89.6v-.3M292.1 90.6h.3M298.1 95.7h-.2M299.2 95.7v-.6M299.2 95.7h-.5M299.2 95.7v.5"/>
<path d="M299.2 95.7h.5M299.2 94.6v-.2M299.2 96.7v.2M300.2 95.7h.2M320.6 90.6h-.3M320.6 95.7h-.2M321.6 90.6v.5M321.6 90.6h.5M321.6 90.6v-.5M321.6 90.6h-.5M321.6 91.6v.3M321.6 89.6v-.3"/>
<path d="M321.6 95.7v-.6M321.6 95.7h-.5M321.6 95.7v.5M321.6 95.7h.5M321.6 94.6v-.2M321.6 96.7v.2M322.6 90.6h.3M322.6 95.7h.2M343 95.7h-.2M344 95.7v-.6M344 95.7h-.5M344 95.7v.5"/>
<path d="M344 95.7h.5M344 94.6v-.2M344 96.7v.2M345.1 95.7h.2M351.1 90.6h-.3M352.1 90.6v.5M352.1 90.6h.5M352.1 90.6v-.5M352.1 90.6h-.5M352.1 91.6v.3M352.1 89.6v-.3M353.1 90.6h.3"/>
<path d="M365.5 95.7h-.2M366.5 95.7v-.6M366.5 95.7h-.5M366.5 95.7v.5M366.5 95.7h.5M366.5 94.6v-.2M366.5 96.7v.2M367.5 95.7h.2M381.6 90.6h-.3M382.6 90.6v.5M382.6 90.6h.5M382.6 90.6v-.5"/>
<path d="M382.6 90.6h-.5M382.6 91.6v.3M382.6 89.6v-.3M383.6 90.6h.3M387.9 95.7h-.2M387.9 81.7h-.2M388.9 95.7v-.6M388.9 95.7h-.5M388.9 95.7v.5M388.9 95.7h.5M388.9 94.6v-.2M388.9 96.7v.2"/>
<path d="M388.9 81.7v-.5M388.9 81.7h-.5M388.9 81.7v.5M388.9 81.7h.5M388.9 80.7v-.2M388.9 82.7v.2M389.9 95.7h.2M389.9 81.7h.2"/>
</g>
<g font-size="3.5">
<text x="317.2" y="32.6">50.21</text>
<text x="190.3" y="56.8" transform="rotate(-90 190.3 56.8)">1.90</text>
<text x="42.2" y="72.1" transform="rotate(-90 42.2 72.1)">16.21</text>
<text x="183.6" y="72.1" transform="rotate(-90 183.6 72.1)">24.00</text>
<text x="306.2" y="77.6">0.63 X 1.00</text>
<text x="309.2" y="73.4">12EA</text>
<text x="404.4" y="72.1" transform="rotate(-90 404.4 72.1)">20.21</text>
<text x="86.1" y="81.7">46.21</text>
<text x="309" y="81.9">SLOT</text>
<text x="190.3" y="85" transform="rotate(-90 190.3 85)">1.90</text>
<text x="247.9" y="86.6" transform="rotate(-90 247.9 86.6)">3.00</text>
<text x="397.8" y="86.5" transform="rotate(-90 397.8 86.5)">3.00</text>
<text x="167.2" y="92.1" transform="rotate(-90 167.2 92.1)">5.50</text>
<text x="171.5" y="92.2" transform="rotate(-90 171.5 92.2)">TYP.</text>
<text x="7.2" y="106.5">1.00</text>
<text x="30.9" y="104.3">8.83</text>
<text x="82" y="104.3">20EA</text>
<text x="210.6" y="106.7">16.00</text>
<text x="267.3" y="106.1">3.50</text>
<text x="362.9" y="104.3">12.00</text>
<text x="395.2" y="106.4">3.50</text>
<text x="30.8" y="108.6">TYP.</text>
<text x="84.6" y="108.6">0.56</text>
<text x="169.4" y="111.6" transform="rotate(-90 169.4 111.6)">1.00</text>
<text x="363.8" y="108.5">TYP.</text>
<text x="86.1" y="115.6">55.00</text>
<text x="7.6" y="200.4">2.40</text>
<text x="166.9" y="200.4">2.40</text>
</g>
<g font-size="3.2">
<text x="339.9" y="266.2">ORDER#: 261116</text>
<text x="340" y="275.6">TITLE:</text>
<text x="351.9" y="275.6">LV THROAT OVERALL LAYOUT</text>
<text x="340.7" y="285.4">DWG#:</text>
<text x="353.7" y="285.4">06-70-1599</text>
</g>
<g font-size="3.1">
<text x="34" y="3">6</text>
<text x="104" y="3">5</text>
<text x="174" y="3">4</text>
<text x="244" y="3">3</text>
<text x="314" y="3">2</text>
<text x="384" y="3">1</text>
<text x=".6" y="26.2">F</text>
<text x="417.6" y="26.2">F</text>
<text x=".6" y="75.7">E</text>
<text x="417.5" y="75.7">E</text>
<text x=".3" y="125.2">D</text>
<text x="417.3" y="125.2">D</text>
<text x=".5" y="174.7">C</text>
<text x="417.4" y="174.7">C</text>
<text x=".5" y="224.2">B</text>
<text x="417.4" y="224.2">B</text>
<text x=".5" y="273.7">A</text>
<text x="417.4" y="273.7">A</text>
<text x="34" y="296.9">6</text>
<text x="104" y="296.9">5</text>
<text x="174" y="296.9">4</text>
<text x="244" y="296.9">3</text>
<text x="314" y="296.9">2</text>
<text x="384" y="296.9">1</text>
</g>
<g font-size="2.8">
<text x="413.7" y="4.7" transform="rotate(90 413.7 4.7)">PROPRIETARY AND CONFIDENTIAL</text>
<text x="292.8" y="263.9">ALL DIMENSIONS ARE IN INCHES</text>
<text x="291.7" y="278.1">APPROVEDBY</text>
<text x="312.8" y="278.1">SRG</text>
<text x="323.3" y="278.1">09/04/26</text>
<text x="292.6" y="282.7">CHECKEDBY</text>
<text x="293" y="287.4">DRAWNBY</text>
<text x="313.3" y="282.7">MO</text>
<text x="313.7" y="287.4">RK</text>
<text x="323.3" y="282.7">09/04/26</text>
<text x="323.3" y="287.4">09/04/26</text>
<text x="164.8" y="292.3">REV NO.</text>
<text x="215.4" y="292.3">REVISION</text>
<text x="266.4" y="292.3">BY</text>
<text x="278.3" y="292.3">DATE</text>
<text x="311.8" y="292.5">NAME</text>
<text x="325.5" y="292.5">DATE</text>
<text x="340.7" y="292.5">SCALE: 1:10</text>
<text x="368.9" y="292.5">SHEET: 1 OF 1</text>
<text x="405.4" y="292.3">REV 00</text>
</g>
<text font-size="2.5" fill="#003082" x="413.9" y="197.6" transform="rotate(90 413.9 197.6)">VANTRAN TRANSFORMERS - WACO, TEXAS - USA</text>
<g font-size="1.8">
<text x="413.2" y="59.4" transform="rotate(90 413.2 59.4)">OR AS A WHOLE WITHOUT THE WRITTEN PERMISSION OF VANTRAN INDUSTRIES INC. IS PROHIBITED.</text>
<text x="415" y="59.4" transform="rotate(90 415 59.4)">THE INFORMATION CONTAINED IN THIS DRAWING IS THE SOLE PROPERTY OF VANTRAN INDUSTRIES INC. ANY REPRODUCTION IN PART</text>
</g>
</svg>
